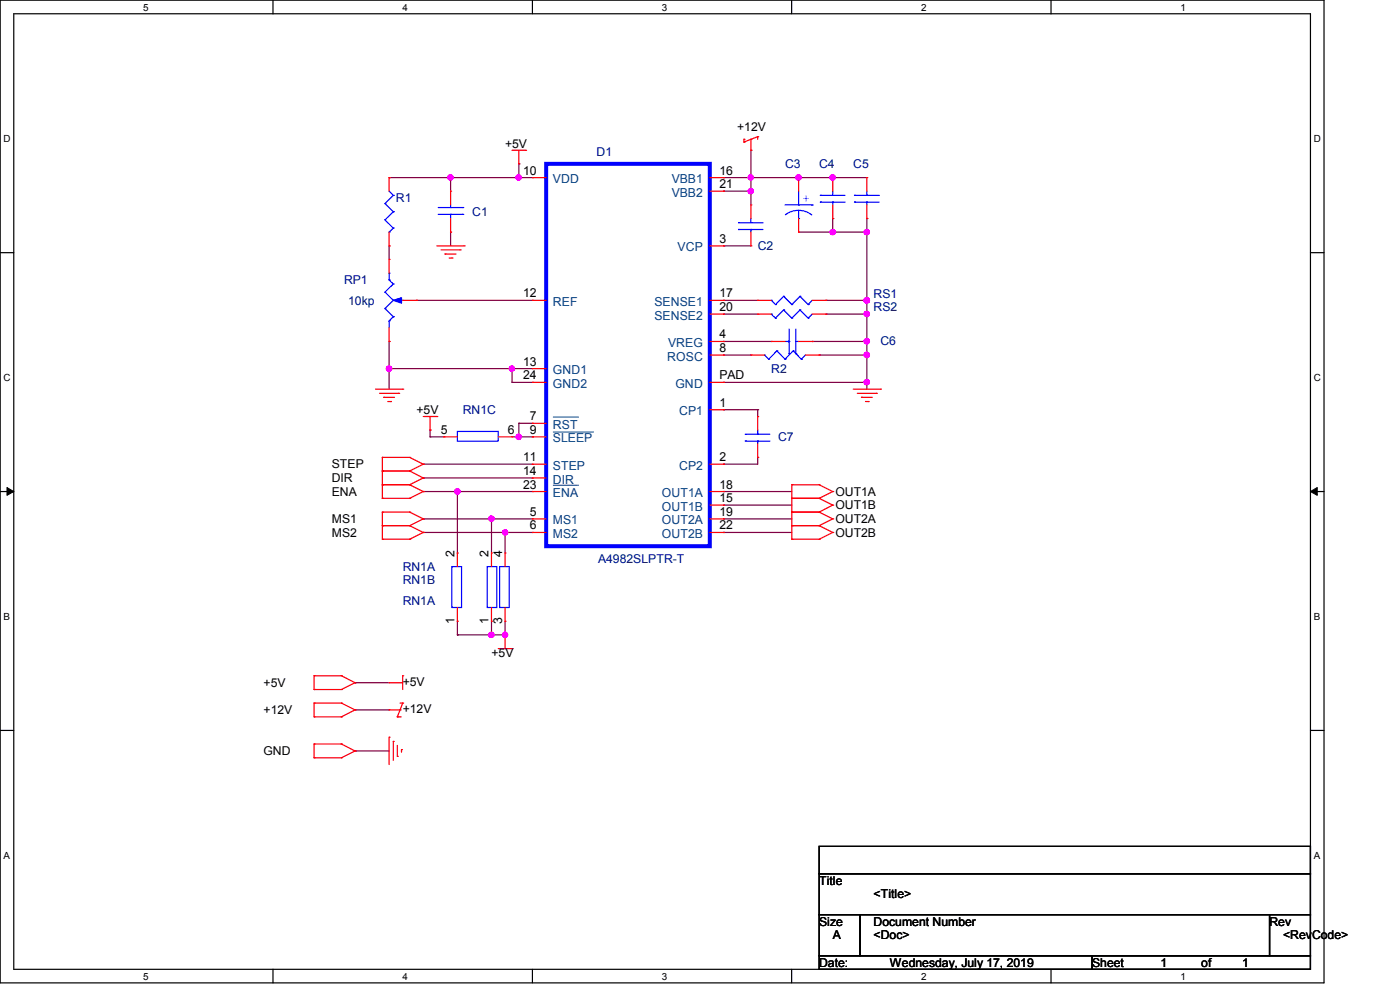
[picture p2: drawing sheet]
<svg xmlns="http://www.w3.org/2000/svg" width="297mm" height="210mm" viewBox="0 0 297 210" stroke-linecap="round" stroke-linejoin="round" font-family="sans-serif">
<path d="M0 0h280.9v208.5h-280.9zM2.9 2.9h275.1v202.7h-275.1z" fill="none" stroke="#000" stroke-width=".25"/>
<g fill="#fff">
<path d="M30.4 .3h1.1v2.4h-1.1z"/>
<path d="M30.4 205.9h1.1v2.3h-1.1z"/>
</g>
<path d="M57.9 0v2.9M57.9 205.6v2.9" fill="none" stroke="#000" stroke-width=".25"/>
<g fill="#fff">
<path d="M85.4 .3h1.1v2.4h-1.1z"/>
<path d="M85.4 205.9h1.1v2.3h-1.1z"/>
</g>
<path d="M112.9 0v2.9M112.9 205.6v2.9" fill="none" stroke="#000" stroke-width=".25"/>
<g fill="#fff">
<path d="M140.4 .3h1.2v2.4h-1.2z"/>
<path d="M140.4 205.9h1.2v2.3h-1.2z"/>
</g>
<path d="M167.9 0v2.9M167.9 205.6v2.9" fill="none" stroke="#000" stroke-width=".25"/>
<g fill="#fff">
<path d="M195.4 .3h1.2v2.4h-1.2z"/>
<path d="M195.4 205.9h1.2v2.3h-1.2z"/>
</g>
<path d="M223 0v2.9M223 205.6v2.9" fill="none" stroke="#000" stroke-width=".25"/>
<g fill="#fff">
<path d="M250.4 .3h1.2v2.4h-1.2z"/>
<path d="M250.4 205.9h1.2v2.3h-1.2z"/>
<path d="M.8 28.2h1.4v2.4h-1.4z"/>
<path d="M278.7 28.2h1.5v2.4h-1.5z"/>
<path d="M.8 78.9h1.4v2.3h-1.4z"/>
<path d="M278.7 78.9h1.5v2.3h-1.5z"/>
</g>
<path d="M0 53.6h2.9M278 53.6h2.9" fill="none" stroke="#000" stroke-width=".25"/>
<g fill="#fff">
<path d="M.8 129.6h1.3v2.3h-1.3z"/>
<path d="M278.7 129.6h1.4v2.3h-1.4z"/>
</g>
<path d="M0 104.3h2.9M278 104.3h2.9" fill="none" stroke="#000" stroke-width=".25"/>
<path d="M1.5 103.4l1.4 .9-1.4 .8zM278 104.3l1.4-.9v1.7z" fill="#000" stroke="#000" stroke-width=".21"/>
<g fill="#fff">
<path d="M.8 180.3h1.3v2.3h-1.3z"/>
<path d="M278.7 180.3h1.4v2.3h-1.4z"/>
</g>
<path d="M0 154.9h2.9M278 154.9h2.9M173.8 179.5h104.2v5.8h-104.2zM173.8 185.3h104.2v8.7h-104.2zM173.8 194h8.7v8.7h-8.7zM182.5 194h86.8v8.7h-86.8zM269.3 194h8.7v8.7h-8.7zM173.8 202.7h57.9v2.9h-57.9zM231.7 202.7h46.3v2.9h-46.3z" fill="none" stroke="#000" stroke-width=".25"/>
<g fill="none" stroke="#800040" stroke-width=".25">
<path d="M82.5 37.7h.1M82.5 37.7h30.4M95.6 37.7h.1M95.6 37.7v2.9M110.1 34.8h.1M110.1 37.7h.1M110.1 34.8v2.9M153.5 37.7h.1M153.5 37.7h30.4M159.3 37.7h.1M159.3 31.9h.1M159.3 31.9v11.6"/>
<path d="M169.4 37.7h.1M176.7 37.7h.1M82.5 52.2h.1M82.5 52.2v2.8M95.6 49.2h.1M95.6 49.2v3M153.5 40.6h.1M153.5 52.2h.1M153.5 40.6h5.8M153.5 52.2h5.8M159.3 40.6h.1M169.4 49.2h.1"/>
<path d="M169.4 49.2h14.5M176.7 49.2h.1M176.7 46.4h.1M176.7 46.4v2.8M183.9 46.4h.1M183.9 49.2h.1M183.9 46.4v36.1M82.5 78.2h.1M82.5 72.4h.1M82.5 72.4v10.1M82.5 78.2h30.4M88.3 63.7h.1"/>
<path d="M88.3 63.7h24.6M108.6 78.2h.1M108.6 78.2v2.9M153.5 63.7h.1M153.5 66.6h.1M153.5 72.4h.1M153.5 75.3h.1M153.5 63.7h7.2M153.5 66.6h7.2M153.5 72.4h10.1M153.5 75.3h5.8M172.3 72.4h.1"/>
<path d="M172.3 72.4h11.6M173.8 75.3h.1M173.8 75.3h10.1M175.2 63.7h.1M175.2 66.6h.1M175.2 63.7h8.7M175.2 66.6h8.7M183.9 72.4h.1M183.9 75.3h.1M183.9 66.6h.1M183.9 63.7h.1M89.8 98.5h.1"/>
<path d="M89.8 98.5h23.1M91.2 91.2h.1M91.2 92.7h.1M91.2 91.2v1.5M91.2 92.7h2.9M108.6 81.1h.1M108.6 81.1h4.3M108.6 92.7h4.3M110.1 89.8h.1M110.1 92.7h.1M110.1 89.8v2.9M110.1 89.8h2.8"/>
<path d="M112.9 92.7h.1M153.5 81.1h.1M153.5 86.9h.1M153.5 98.5h.1M153.5 81.1h30.4M153.5 86.9h7.2M160.7 86.9h.1M160.7 97h.1M160.7 97v1.5h-7.2M160.7 86.9v1.4M183.9 81.1h.1M89.8 101.4h.1"/>
<path d="M89.8 110.1h.1M89.8 112.9h.1M89.8 104.3h.1M89.8 104.3h23.1M89.8 101.4h23.1M89.8 110.1h23.1M89.8 112.9h23.1M97 104.3h.1M97 104.3v13M104.3 110.1h.1M104.3 110.1v7.2M107.1 112.9h.1"/>
<path d="M107.1 112.9v4.4M153.5 107.1h.1M153.5 110.1h.1M153.5 112.9h.1M153.5 104.3h.1M153.5 104.3h14.5M153.5 107.1h14.5M153.5 110.1h14.5M153.5 112.9h14.5M97 134.7h.1M97 131.8v2.9M97 134.7h10.1"/>
<path d="M104.3 134.7h.1M104.3 131.8v2.9M107.1 134.7h.1M107.1 131.8v2.9M75.3 144.8h.1M75.3 150.6h.1M75.3 159.3h.1M75.3 144.8h7.2M75.3 150.6h7.2M75.3 159.3h7.2"/>
</g>
<g fill="#f0f" stroke="#f0f" stroke-width=".25">
<circle cx="110" cy="37.6" r=".55"/>
<circle cx="95.5" cy="37.6" r=".55"/>
<circle cx="108.6" cy="78.2" r=".55"/>
<circle cx="82.5" cy="78.2" r=".56"/>
<circle cx="176.6" cy="37.6" r=".56"/>
<circle cx="159.3" cy="40.6" r=".55"/>
<circle cx="159.3" cy="37.6" r=".55"/>
<circle cx="176.6" cy="49.2" r=".56"/>
<circle cx="169.4" cy="37.6" r=".56"/>
<circle cx="183.9" cy="66.6" r=".56"/>
<circle cx="183.9" cy="72.4" r=".56"/>
<circle cx="183.9" cy="63.7" r=".56"/>
<circle cx="183.9" cy="49.2" r=".56"/>
<circle cx="183.9" cy="81.1" r=".56"/>
<circle cx="183.9" cy="75.3" r=".57"/>
<circle cx="107.1" cy="112.9" r=".55"/>
<circle cx="110" cy="92.7" r=".55"/>
<circle cx="104.3" cy="110" r=".56"/>
<circle cx="97" cy="104.2" r=".57"/>
<circle cx="104.3" cy="134.7" r=".56"/>
<circle cx="107.1" cy="134.7" r=".55"/>
</g>
<g fill="none" stroke="#f00" stroke-width=".25">
<path d="M82.5 37.7h.1M82.5 37.7v2.9M108.6 31.9h2.9M110.1 34.8h.1M110.1 31.9v2.9M111.5 31.9h.1M112.9 37.7h.1M112.9 37.7h3M150.6 37.7h2.9M153.5 37.7h.1M157.8 30.1h.1M157.8 29.5h.1"/>
<path d="M157.8 29.5v.6M159.3 29.5h.1M159.3 31.9h.1M159.3 29.5l-1.5 .6M159.3 29.5v2.4M160.7 29h.1M160.7 29v.5M160.7 29l-1.4 .5M169.4 37.7h.1M169.4 37.7v2.9M176.7 37.7h.1M176.7 37.7v2.9"/>
<path d="M183.9 37.7h.1M183.9 37.7v2.9M82.5 52.2h.1M82.5 55h.1M82.5 49.2v3M82.5 55v3M92.7 52.2h5.8M93.6 53h4M94.4 53.9h.1M94.4 53.9h2.3M95.3 54.7h.6M95.6 40.6h.1"/>
<path d="M95.6 49.2h.1M95.6 40.6v2.9M95.6 46.4v2.8M95.9 54.7h.1M97.6 53h.1M98.5 52.2h.1M150.6 52.2h2.9M150.6 40.6h2.9M153.5 52.2h.1M153.5 40.6h.1M159.3 52.2h.1M159.3 43.5h.1"/>
<path d="M159.3 43.5v2.9M159.3 49.2v3M169.4 49.2h.1M169.4 46.4v2.8M176.7 46.4h.1M176.7 43.5v2.9M183.9 46.4h.1M183.9 43.5v2.9M82.5 72.4h.1M82.5 69.5v2.9M85.4 63.7h2.9M88.3 63.7h.1"/>
<path d="M112.9 63.7h.1M112.9 78.2h.1M112.9 63.7h3M112.9 78.2h3M150.6 72.4h2.9M150.6 75.3h2.9M150.6 63.7h2.9M150.6 66.6h2.9M153.5 72.4h.1M153.5 75.3h.1M153.5 63.7h.1M153.5 66.6h.1"/>
<path d="M159.3 75.3h.1M159.3 75.3h2.9M160.7 66.6h.1M160.7 63.7h.1M160.7 63.7h2.9M160.7 66.6h2.9M163.6 72.4h.1M163.6 72.4h2.9M169.4 72.4h2.9M170.9 75.3h2.9M172.3 72.4h.1M172.3 63.7h2.9"/>
<path d="M172.3 66.6h2.9M173.8 75.3h.1M175.2 66.6h.1M175.2 63.7h.1M79.7 82.5h5.7M80.5 83.4h4.1M81.1 97h.1M81.1 99.9h.1M81.1 97h5.8M81.1 97v8.7M81.1 99.9h5.8M81.4 84.3h.1"/>
<path d="M81.4 84.3h2.3M82.3 85.2h.5M82.8 85.2h.1M84.6 83.4h.1M85.4 82.5h.1M86.9 97h.1M86.9 99.9h.1M86.9 97l2.9 1.5M86.9 99.9l2.9 1.5M89.8 98.5h.1M89.8 98.5l-2.9 1.4M89.8 88.3h2.9"/>
<path d="M91.2 91.2h.1M91.2 88.3v2.9M92.7 88.3h.1M94.1 92.7h.1M94.1 92.7h2.9M105.7 92.7h2.9M108.6 92.7h.1M112.9 89.8h.1M112.9 92.7h.1M112.9 98.5h.1M112.9 81.1h.1M112.9 92.7h3"/>
<path d="M112.9 98.5h3M112.9 89.8h3M112.9 81.1h3M150.6 86.9h2.9M150.6 98.5h2.9M150.6 81.1h2.9M153.5 86.9h.1M153.5 98.5h.1M153.5 81.1h.1M160.7 97h.1M160.7 88.3h.1M160.7 88.3v2.9"/>
<path d="M160.7 94.1v2.9M181 82.5h5.8M181.9 83.4h4M182.8 84.3h.1M182.8 84.3h2.2M183.6 85.2h.6M184.2 85.2h.1M185.9 83.4h.1M186.8 82.5h.1M81.1 102.8h.1M81.1 105.7h.1M81.1 108.6h.1"/>
<path d="M81.1 111.5h.1M81.1 114.4h.1M81.1 108.6v5.8M81.1 102.8h5.8M81.1 105.7h5.8M81.1 108.6h5.8M81.1 111.5h5.8M81.1 114.4h5.8M86.9 102.8h.1M86.9 105.7h.1M86.9 108.6h.1M86.9 111.5h.1"/>
<path d="M86.9 114.4h.1M86.9 102.8l2.9 1.5M86.9 108.6l2.9 1.5M86.9 111.5l2.9 1.4M89.8 101.4h.1M89.8 104.3h.1M89.8 110.1h.1M89.8 112.9h.1M89.8 101.4l-2.9 1.4M89.8 104.3l-2.9 1.4M89.8 110.1l-2.9 1.4M89.8 112.9l-2.9 1.5"/>
<path d="M97 117.3h.1M97 117.3v2.9M104.3 117.3h.1M104.3 117.3v2.9M107.1 117.3h.1M107.1 117.3v2.9M112.9 110.1h.1M112.9 112.9h.1M112.9 101.4h.1M112.9 104.3h.1M112.9 110.1h3M112.9 112.9h3"/>
<path d="M112.9 101.4h3M112.9 104.3h3M150.6 110.1h2.9M150.6 112.9h2.9M150.6 107.1h2.9M150.6 104.3h2.9M153.5 107.1h.1M153.5 104.3h.1M153.5 110.1h.1M153.5 112.9h.1M168 105.7h.1M168 102.8h.1"/>
<path d="M168 108.6h.1M168 111.5h.1M168 114.4h.1M168 102.8h5.8M168 105.7h5.8M168 108.6h5.8M168 111.5h5.8M168 114.4h5.8M168 102.8v11.6M173.8 102.8h.1M173.8 105.7h.1M173.8 108.6h.1"/>
<path d="M173.8 111.5h.1M173.8 114.4h.1M173.8 102.8l2.9 1.5M173.8 105.7l2.9 1.4M173.8 108.6l2.9 1.5M173.8 111.5l2.9 1.4M176.7 104.3h.1M176.7 107.1h.1M176.7 110.1h.1M176.7 112.9h.1M176.7 104.3l-2.9 1.4M176.7 107.1l-2.9 1.5"/>
<path d="M176.7 110.1l-2.9 1.4M176.7 112.9l-2.9 1.5M97 131.8h.1M97 128.9v2.9M104.3 131.8h.1M104.3 128.9v2.9M105.7 137.6h2.9M107.1 134.7h.1M107.1 131.8h.1M107.1 128.9v2.9M107.1 134.7v2.9M108.6 137.6h.1"/>
<path d="M66.6 143.3h.1M66.6 146.3h.1M66.6 149.1h.1M66.6 152.1h.1M66.6 157.8h.1M66.6 143.3h5.8M66.6 143.3v3M66.6 149.1v3M66.6 157.8v2.9M66.6 146.3h5.8M66.6 149.1h5.8M66.6 152.1h5.8"/>
<path d="M66.6 157.8h5.8M72.4 143.3h.1M72.4 146.3h.1M72.4 149.1h.1M72.4 152.1h.1M72.4 157.8h.1M72.4 143.3l2.9 1.5M72.4 149.1l2.9 1.5M72.4 157.8l2.9 1.5M75.3 144.8h.1M75.3 150.6h.1M75.3 159.3h.1"/>
<path d="M75.3 144.8l-2.9 1.5M75.3 150.6l-2.9 1.5M75.3 159.3l-2.9 1.4M82.5 144.8h.1M82.5 150.6h.1M82.5 156.4h.1M82.5 144.8h2.9M82.5 150.6h2.4M82.5 156.4v5.8M83.4 157.3h.1M83.4 157.3v4M84.3 152.1h.1"/>
<path d="M84.3 152.1h.6M84.3 158.1v2.3M84.9 150.6h.1M84.9 152.1h.1M84.9 149.1h.5M84.9 150.6l-.6 1.5M85.2 159h.1M85.2 159v.6M85.4 143.3h.1M85.4 149.1h.1M85.4 143.3v3M85.4 149.1l-.5 1.5"/>
<path d="M66.6 160.7h.1M66.6 160.7h5.8M72.4 160.7h.1M84.3 160.4h.1"/>
</g>
<g fill="none" stroke="#00f" stroke-width=".25">
<path d="M81.7 43.2h.1M81.7 46.7h.1M81.7 43.2l1.7 1.7M81.7 46.7l1.7 1.7M82.5 49.2h.1M82.5 59.4h.1M82.5 58h.1M82.5 40.6l.9 .8M82.5 58v1.4M82.5 59.4l.9 .8M83.4 41.4h.1M83.4 44.9h.1"/>
<path d="M83.4 48.4h.1M83.4 41.4l-1.7 1.8M83.4 44.9l-1.7 1.8M83.4 48.4l-.9 .8M93 45.5h5.2M93 44h5.2M95.6 44h.1M95.6 45.5h.1M95.6 43.5v.5M95.6 45.5v.9M98.2 45.5h.1M98.2 44h.1"/>
<path d="M156.7 47.2h.1M156.7 48.7h.1M156.7 47.2h5.2M156.7 48.7h5.2M159.3 48.7h.1M159.3 47.2h.1M159.3 46.4v.8M159.3 48.7v.5M166.5 43.5h5.8M169.4 46.4h.1M169.4 43.5h.1M169.4 44.6l1.5 .3 1.3 .7"/>
<path d="M169.4 44.6l-1.5 .3-1.3 .7M169.4 40.6v2.9M169.4 44.6v1.8M172.3 43.5h.1M174 41.4h.1M174 42.9h.1M174 41.4h5.3M174 42.9h5.3M176.7 42.9h.1M176.7 41.4h.1M176.7 40.6v.8M176.7 42.9v.6"/>
<path d="M181.3 41.4h.1M181.3 42.9h.1M181.3 41.4h5.2M181.3 42.9h5.2M183.9 42.9h.1M183.9 41.4h.1M183.9 40.6v.8M183.9 42.9v.6M81.7 65.4h.1M81.7 62h.1M81.7 65.4l1.7 1.8M81.7 62l1.7 1.7"/>
<path d="M82.5 68.1h.1M82.5 68.1v1.4M83.4 67.2h.1M83.4 63.7h.1M83.4 60.2h.1M83.4 67.2l-.9 .9M83.4 63.7l-1.7 1.7M83.4 60.2l-1.7 1.8M84.9 63.7h.5M85.4 63.7h.1M162.2 75.3h.1M162.2 75.3l.9 .9"/>
<path d="M163.1 76.2h.1M163.6 66.6h.1M163.6 63.7h.1M163.6 66.6l.9 .9M163.6 63.7l.9 .9M164.5 67.5h.1M164.5 64.6h.1M164.8 74.4h.1M164.8 74.4l1.7 1.8M164.8 74.4l-1.7 1.8M166.2 65.7h.1M166.2 62.9h.1"/>
<path d="M166.2 65.7l1.8 1.8M166.2 65.7l-1.7 1.8M166.2 62.9l1.8 1.7M166.2 62.9l-1.7 1.7M166.5 76.2h.1M166.5 72.4h.9M167.4 75h.1M167.4 72.4h.1M167.4 69.8v5.2M168 67.5h.1M168 64.6h.1M168.3 74.4h.1"/>
<path d="M168.3 74.4l1.7 1.8M168.3 74.4l-1.8 1.8M168.8 72.4h.1M168.8 75h.1M168.8 72.4h.6M168.8 69.8v5.2M169.7 65.7h.1M169.7 62.9h.1M169.7 65.7l1.7 1.8M169.7 65.7l-1.7 1.8M169.7 62.9l1.7 1.7M169.7 62.9l-1.7 1.7"/>
<path d="M170 76.2h.1M170.9 75.3l-.9 .9M171.4 67.5h.1M171.4 64.6h.1M172.3 66.6l-.9 .9M172.3 63.7l-.9 .9M97 91.5h8.7v2.1h-8.7zM158.1 92.1h.1M158.1 93.6h.1M158.1 92.1h5.2M158.1 93.6h5.2M160.7 93.6h.1"/>
<path d="M160.7 92.1h.1M160.7 91.2v.9M160.7 93.6v.5M95.9 120.2h2v8.7h-2zM103.4 120.2h2v8.7h-2zM106 120.2h2v8.7h-2z"/>
</g>
<path d="M115.9 34.8h34.7v81.1h-34.7z" fill="none" stroke="#00f" stroke-width=".85"/>
<path d="M117.3 88.5h5.3M117.3 91.6h8.5M122.6 88.5h.1M125.8 91.6h.1M117.3 102.9h5.3M122.6 102.9h.1" fill="none" stroke="#004080" stroke-width=".21"/>
<path d="M83.4 63.7l1.8-.5v1.1z" fill="#00f" stroke="#00f" stroke-width=".25"/>
<g font-size="2.6">
<text x="156.4" y="27.9">+12V</text>
<text x="107.1" y="31.3">+5V</text>
<text x="111" y="37">10</text>
<text x="152.6" y="37">16</text>
<text x="152.6" y="39.9">21</text>
<text x="152.6" y="51.5">3</text>
<text x="111" y="63.1">12</text>
<text x="152.6" y="63.1">17</text>
<text x="152.6" y="66">20</text>
<text x="152.6" y="71.8">4</text>
<text x="111" y="77.6">13</text>
<text x="152.6" y="74.7">8</text>
<text x="111" y="80.5">24</text>
<text x="152.6" y="80.5">PAD</text>
<text x="88.3" y="87.8">+5V</text>
<text x="112.4" y="89.2">7</text>
<text x="152.6" y="86.3">1</text>
<text x="93.6" y="92">5</text>
<text x="107.7" y="92">6</text>
<text x="112.4" y="92">9</text>
<text x="70.4" y="99.4">STEP</text>
<text x="111" y="97.8">11</text>
<text x="111" y="100.8">14</text>
<text x="152.6" y="97.8">2</text>
<text x="70.4" y="102.2">DIR</text>
<text x="70.4" y="105.2">ENA</text>
<text x="111" y="103.6">23</text>
<text x="152.6" y="106.5">15</text>
<text x="152.6" y="103.6">18</text>
<text x="177.2" y="105.2">OUT1A</text>
<text x="70.4" y="111">MS1</text>
<text x="70.4" y="113.8">MS2</text>
<text x="112.4" y="109.4">5</text>
<text x="112.4" y="112.3">6</text>
<text x="152.6" y="109.4">19</text>
<text x="152.6" y="112.3">22</text>
<text x="177.2" y="108">OUT1B</text>
<text x="177.2" y="111">OUT2A</text>
<text x="177.2" y="113.8">OUT2B</text>
<text x="96.4" y="118.2" transform="rotate(-90 96.4 118.2)">2</text>
<text x="103.6" y="118.2" transform="rotate(-90 103.6 118.2)">2</text>
<text x="106.5" y="118.2" transform="rotate(-90 106.5 118.2)">4</text>
<text x="96.4" y="132.3" transform="rotate(-90 96.4 132.3)">1</text>
<text x="103.6" y="132.3" transform="rotate(-90 103.6 132.3)">1</text>
<text x="106.5" y="132.3" transform="rotate(-90 106.5 132.3)">3</text>
<text x="104.3" y="139.3">+5V</text>
<text x="55.9" y="145.7">+5V</text>
<text x="85.4" y="145.4">+5V</text>
<text x="55.9" y="151.5">+12V</text>
<text x="85.4" y="151.2">+12V</text>
<text x="55.9" y="160.1">GND</text>
<text x="173.8" y="187.7">Title</text>
<text x="185.3" y="190.6">&lt;Title&gt;</text>
<text x="173.8" y="196.3">Size</text>
<text x="185.3" y="196.3">Document Number</text>
<text x="269.3" y="196.3">Rev</text>
<text x="176.7" y="199.3">A</text>
<text x="185.3" y="199.3">&lt;Doc&gt;</text>
<text x="272.2" y="199.3">&lt;RevCode&gt;</text>
<text x="173.8" y="205.1">Date:</text>
<text x="188.8" y="205.1">Wednesday, July 17, 2019</text>
<text x="231.7" y="205.1">Sheet</text>
<text x="246.2" y="205.1">1</text>
<text x="254.8" y="205.1">of</text>
<text x="263.5" y="205.1">1</text>
</g>
<g font-size="2.6" fill="#000080">
<text x="126.6" y="33.1">D1</text>
<text x="166.5" y="35.6">C3</text>
<text x="173.8" y="35.6">C4</text>
<text x="181" y="35.6">C5</text>
<text x="84" y="42.9">R1</text>
<text x="100.2" y="45.8">C1</text>
<text x="160.7" y="53">C2</text>
<text x="73" y="60.3">RP1</text>
<text x="73.9" y="64.6">10kp</text>
<text x="185.3" y="63.2">RS1</text>
<text x="185.3" y="66">RS2</text>
<text x="186.8" y="73.3">C6</text>
<text x="163.6" y="79.1">R2</text>
<text x="98.2" y="87.8">RN1C</text>
<text x="165.1" y="93.6">C7</text>
<text x="126.9" y="119.3">A4982SLPTR-T</text>
<text x="85.4" y="121.1">RN1A</text>
<text x="85.4" y="124">RN1B</text>
<text x="85.4" y="128.3">RN1A</text>
</g>
<g font-size="2.6" fill="#004080">
<text x="117.3" y="38.9">VDD</text>
<text x="142.5" y="38.9">VBB1</text>
<text x="142.5" y="41.7">VBB2</text>
<text x="143.8" y="53.3">VCP</text>
<text x="117.3" y="64.9">REF</text>
<text x="138.9" y="64.9">SENSE1</text>
<text x="138.9" y="67.8">SENSE2</text>
<text x="141.6" y="76.5">ROSC</text>
<text x="141.7" y="73.6">VREG</text>
<text x="117.3" y="79.4">GND1</text>
<text x="117.3" y="82.3">GND2</text>
<text x="143.3" y="82.3">GND</text>
<text x="144.1" y="88.1">CP1</text>
<text x="117.3" y="91">RST</text>
<text x="117.3" y="93.9">SLEEP</text>
<text x="117.3" y="99.7">STEP</text>
<text x="144.1" y="99.7">CP2</text>
<text x="117.3" y="102.6">DIR</text>
<text x="117.3" y="105.5">ENA</text>
<text x="140.4" y="105.5">OUT1A</text>
<text x="117.3" y="111.3">MS1</text>
<text x="140.4" y="108.3">OUT1B</text>
<text x="140.4" y="111.3">OUT2A</text>
<text x="117.3" y="114.1">MS2</text>
<text x="140.4" y="114.1">OUT2B</text>
</g>
<text font-size="2.6" fill="#00f" x="170.3" y="42.9">+</text>
<g font-size="2.1">
<text x="30.4" y="2.2">5</text>
<text x="85.4" y="2.2">4</text>
<text x="140.4" y="2.2">3</text>
<text x="195.4" y="2.2">2</text>
<text x="250.5" y="2.2">1</text>
<text x=".8" y="30.1">D</text>
<text x="278.7" y="30.1">D</text>
<text x=".8" y="80.8">C</text>
<text x="278.7" y="80.8">C</text>
<text x=".8" y="131.5">B</text>
<text x="278.7" y="131.5">B</text>
<text x=".8" y="182.2">A</text>
<text x="278.7" y="182.2">A</text>
<text x="30.4" y="207.8">5</text>
<text x="85.4" y="207.8">4</text>
<text x="140.4" y="207.8">3</text>
<text x="195.4" y="207.8">2</text>
<text x="250.5" y="207.8">1</text>
</g>
</svg>
